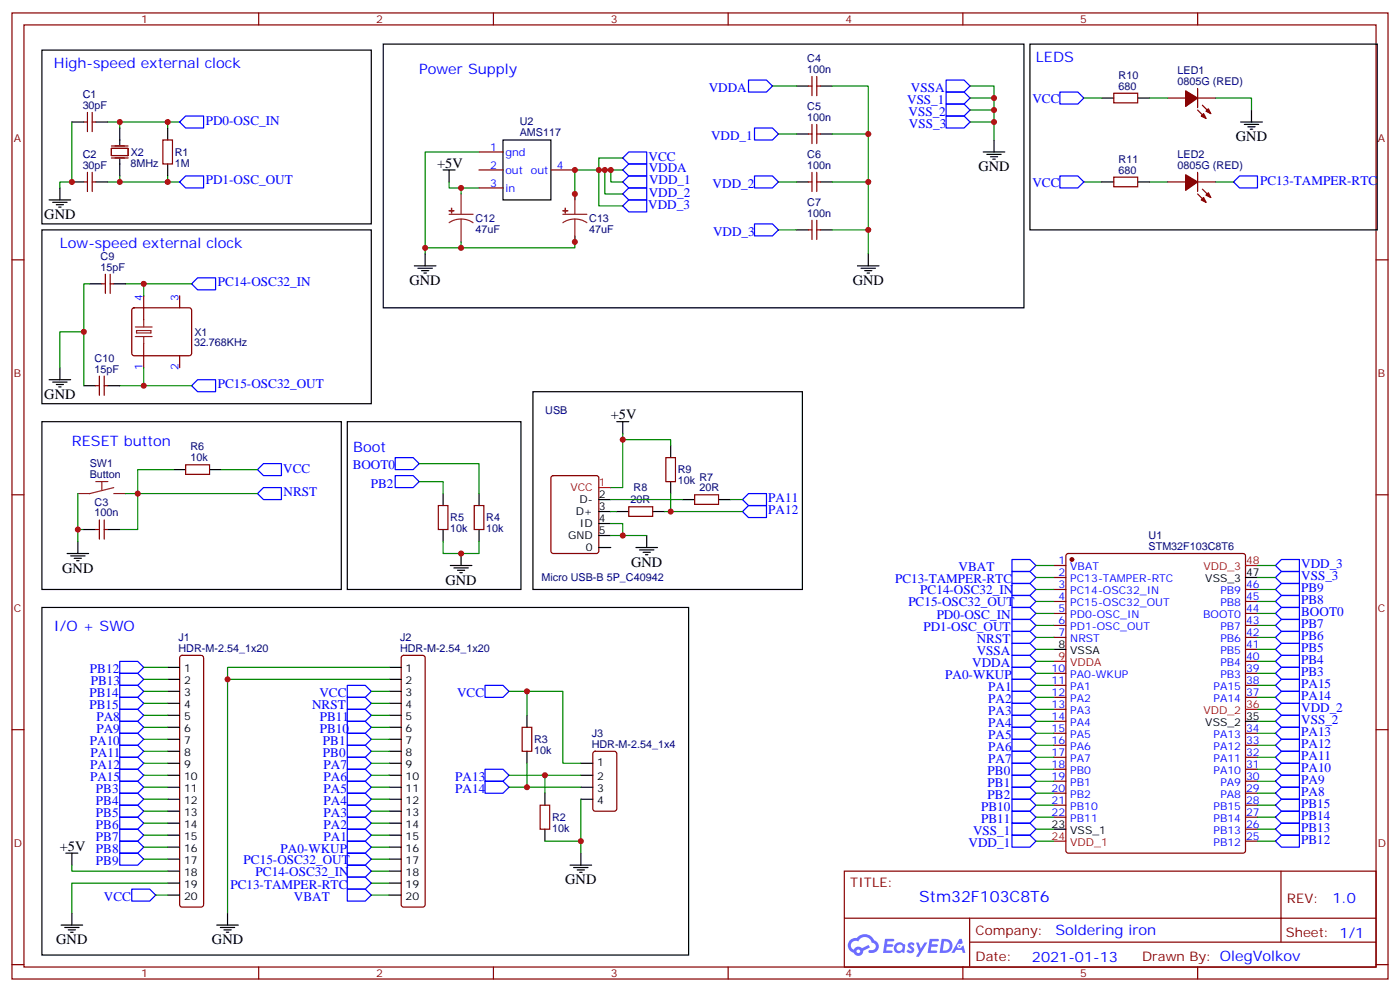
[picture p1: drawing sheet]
<svg xmlns="http://www.w3.org/2000/svg" width="412mm" height="292mm" viewBox="0 0 412 292" stroke-linecap="round" stroke-linejoin="round" font-family="sans-serif">
<g fill="none" stroke="#870000" stroke-width=".35">
<path d="M3.5 3.8h405.4v284.3h-405.4zM7.1 7.3h398.2v277.3h-398.2zM76.2 3.8v3.5M145.3 3.8v3.5M214.5 3.8v3.5M283.6 3.8v3.5M352.8 3.8v3.5M3.5 76.5h3.6M405.3 76.5h3.6M3.5 145.6h3.6M405.3 145.6h3.6M3.5 214.8h3.6"/>
<path d="M405.3 214.8h3.6M248.7 256.4h156.6v28.2h-156.6zM377.3 256.4v20.9M248.7 270.2h156.5M285.6 277.3h119.6M285.6 270.2v14.2M3.5 283.9h3.6M76.2 284.6v3.5M145.3 284.6v3.5M214.5 284.6v3.5M283.6 284.6v3.5M352.8 284.6v3.5"/>
<path d="M405.3 283.9h3.6"/>
</g>
<g fill="#5487ff">
<path d="M267.7 277.6a1.22 1.22 0 0 1 1.7 .2l-.4 .6a.47 .47 0 0 0-.3-.4 .47 .47 0 0 0-.5 .2l.1 .2a1.14 1.14 0 0 1 .8 1.8 1.14 1.14 0 0 1-1.9 0l-.2-.2 .5-.6 .7 .5a.29 .29 0 0 0 .3-.3 .29 .29 0 0 0-.2-.3 1.04 1.04 0 0 1-.6-1.7z"/>
<path d="M260.7 276.3h2.4l.3 .2-.2 .5-1.8 .1-.1 .8h1.5l.3 .4-.3 .4h-1.6l-.2 1.1h1.7l.2 .3-.2 .3-2.6 .1z"/>
<path d="M273.8 276.3h2.4l.3 .2-.1 .5-1.8 .1-.2 .8h1.6l.3 .4-.4 .4h-1.6l-.1 1.1h1.7l.2 .3-.2 .3-2.6 .1z"/>
<path d="M282.6 276.3h.7l.3 1.3-.6 .3a.69 .69 0 0 0-1 .3 .69 .69 0 0 0 .4 .9 .69 .69 0 0 0 .9-.6l.5-.2 .6 2.2h-.8l-.2-.9h-1.8l-.5 .9h-.8z"/>
<path d="M269.8 277.4h.8l.6 1.8 1.1-1.8h.9l-2.6 4.2h-.8l.9-1.5z"/>
<path d="M277.4 276.3l-.6 4.2h1.3a2.11 2.11 0 0 0 2.5-2.1 2.11 2.11 0 0 0-2.5-2.1zM278.1 277.1a1.39 1.39 0 0 1 1.7 1.4 1.39 1.39 0 0 1-1.8 1.3h-.3z"/>
<path d="M263.7 277.9a1.54 1.54 0 0 0-.1 2.2 1.54 1.54 0 0 0 2.2 .1l.6 .3 .3-2.3-.2-.3h-.4a1.49 1.49 0 0 0-2.4 0zM264 278.9a.94 .94 0 0 1 1.8 0 .94 .94 0 0 1-1.8 0z"/>
<path d="M250.4 276.7a2.18 2.18 0 0 0 1.1 3.7 1.44 1.44 0 0 0 1.6 .9 1.44 1.44 0 0 0 1.2-1.4l2-1.1-.5-.7-1.9 1a1.47 1.47 0 0 0-2.4 .4 1.39 1.39 0 0 1-.7-1.9 1.39 1.39 0 0 1 2-.5 2.12 2.12 0 0 1 2.2-1.3 2.12 2.12 0 0 1 1.9 1.7 1.14 1.14 0 0 1 1.1 1.4 1.14 1.14 0 0 1-1.7 .7 .43 .43 0 0 0-.5 .4 .43 .43 0 0 0 .4 .5 1.98 1.98 0 0 0 2.5-1.2 1.98 1.98 0 0 0-1.2-2.6 3.1 3.1 0 0 0-5.3-.6l-.9 .1zM252.3 280a.55 .55 0 0 1 1.1 0 .55 .55 0 0 1-1.1 0z"/>
<circle cx="282.6" cy="278.4" r=".26"/>
</g>
<g fill="none" stroke="#870000" stroke-width=".35">
<path d="M24.7 35.9h1.1M25.8 33.1v5.6M27.2 33.1v5.6M27.2 35.9h1M238.1 25.3h1.1M238.1 39.4h1.1M239.2 22.5v5.7M239.2 36.6v5.7M240.6 22.5v5.7M240.6 36.6v5.7M240.6 25.3h1.1M240.6 39.4h1.1"/>
<path d="M328.1 27.4h7v2.9h-7zM344 28.9h5.2M352.8 28.9h5.3M352.8 32.4l2.4 2.5M352.8 26v5.7M354.2 31l2.5 2.4M24.7 53.6h1.1M25.8 50.7v5.7M27.2 50.7v5.7M27.2 53.6h1M32.8 43.7h4.9v2.1h-4.9zM32.8 43h4.9"/>
<path d="M32.8 46.5h4.9M48 41.2h2.8v7.1h-2.8zM141.1 55.3h7.1M141.1 44.7h7.1M141.1 50h7.1M162.3 50h7M238.1 53.6h1.1M239.2 50.7v5.7M240.6 53.6h1.1M240.6 50.7v5.7M328.1 52.1h7v2.9h-7zM344 53.6h5.2"/>
<path d="M352.8 53.6h5.3M352.8 50.7v5.7M352.8 57.1l2.4 2.4M354.2 55.7l2.5 2.4M238.1 67.7h1.1M239.2 64.8v5.7M240.6 64.8v5.7M240.6 67.7h1.1M30 83.5h1M31 80.7v5.7M32.5 80.7v5.7M32.5 83.5h1"/>
<path d="M39 90.8l.5-.2h16.2l.5 .2 .2 .5v12.7l-.2 .5-.5 .2h-16.2l-.5-.2-.2-.5v-12.7zM42.3 87.1v7M52.9 87.1v3.5M28.2 113.5h1.1M29.3 110.7v5.6M30.7 110.7v5.6M30.7 113.5h1M42.3 101.2v7M52.9 104.7v3.5M54.7 136.8h7v2.8h-7zM196.1 134.7h2.9v7h-2.9zM28.2 155.9h1.1"/>
<path d="M29.3 153v5.7M30.7 153v5.7M30.7 155.9h1M129.1 148.8h2.8v7.1h-2.8zM139.7 148.8h2.8v7.1h-2.8zM162.5 140.2l.5-.2h12.7l.6 .4 .1 21.8-.5 .7h-12.9l-.7-.4v-21.8zM185.2 149.2h7.1v2.8h-7.1zM204.6 145.6h7.1v2.8h-7.1zM310.4 166.4h3.6M310.4 170h3.6M310.4 173.5h3.6M310.4 177h3.6"/>
<path d="M314.2 163.1l.5-.2h51.5l.6 .4 .1 87.1-.5 .7h-51.7l-.7-.5v-87zM366.9 173.5h3.5M366.9 177h3.5M53.2 193.1l.4-.2h5.7l.5 .2 .2 .5v72.7l-.3 .5-.4 .2h-5.7l-.5-.3-.2-.4v-72.7zM118.4 193.1l.5-.2h5.6l.5 .2 .2 .5v72.7l-.2 .5-.5 .2h-5.6l-.5-.3-.2-.4v-72.7zM310.4 180.6h3.6M310.4 184.1h3.6M310.4 187.6h3.6M310.4 198.2h3.6M366.9 180.6h3.5M366.9 184.1h3.5M366.9 187.6h3.5"/>
<path d="M366.9 198.2h3.5M366.9 194.7h3.5M366.9 191.1h3.5M153.8 214.1h2.8v7h-2.8zM310.4 201.7h3.6M310.4 205.2h3.6M310.4 208.8h3.6M310.4 212.3h3.6M310.4 215.8h3.6M310.4 219.4h3.6M366.9 201.7h3.5M366.9 205.2h3.5"/>
<path d="M366.9 215.8h3.5M366.9 219.4h3.5M159.1 237h2.8v7.1h-2.8zM174.9 221.3l.4-.2h5.7l.6 .5 .1 16.5-.5 .6-5.9 .1-.6-.5-.1-16.5zM310.4 222.9h3.6M310.4 226.4h3.6M310.4 229.9h3.6M310.4 233.5h3.6M310.4 237h3.6M366.9 222.9h3.5M366.9 226.4h3.5M366.9 229.9h3.5"/>
<path d="M366.9 233.5h3.5M366.9 237h3.5M310.4 240.5h3.6M366.9 240.5h3.5M366.9 247.6h3.5M366.9 244.1h3.5"/>
</g>
<g fill="#870000" stroke="#870000" stroke-width=".35">
<path d="M356 32l.7 1.4-1.5-.7z"/>
<path d="M353.8 34.1l.7-.7 .7 1.5z"/>
<path d="M349.2 26.7l3.6 2.2-3.6 2.4z"/>
<path d="M356 56.7l.7 1.4-1.5-.7z"/>
<path d="M353.8 58.8l.7-.7 .7 1.4z"/>
<path d="M349.2 51.4l3.6 2.2-3.6 2.4z"/>
<circle cx="315.7" cy="164.7" r=".53"/>
</g>
<g fill="none" stroke="#000" stroke-width=".35">
<path d="M12.3 14.7h97.1v51.2h-97.1zM112.9 13h188.7v77.6h-188.7zM303.4 13h102.3v54.7h-102.3zM21.2 35.9h3.5M28.2 35.9h3.5M35.3 37.7v4.9M49.4 37.7v3.5M234.6 25.3h3.5M234.6 39.4h3.5M241.7 25.3h3.5M241.7 39.4h3.5M324.6 28.9h3.5"/>
<path d="M335.1 28.9h3.6M365.5 35.9h6.3M366.5 36.6h4.3M367.6 37.3h2.1M368.3 38h.7M368.7 32.4v3.5M14.5 58.8h6.3M15.5 59.5h4.3M17.6 55.3v3.5M21.2 53.6h3.5M28.2 53.6h3.5M35.3 46.8v5"/>
<path d="M49.4 48.3v3.5M130.5 50h3.6M132.3 50v3.6M148.2 41.2h14.1v17.6h-14.1zM234.6 53.6h3.5M241.7 53.6h3.5M289.6 44.7h6.4M290.7 45.4h4.2M291.7 46.1h2.2M292.5 46.8h.7M292.8 41.2v3.5M324.6 53.6h3.5"/>
<path d="M335.1 53.6h3.6M12.3 67.7h97.1v51.1h-97.1zM16.6 60.3h2.1M17.3 61h.7M122.1 78.2h6.3M123.1 79h4.3M124.2 79.7h2.1M125.2 74.7v3.5M234.6 67.7h3.5M241.7 67.7h3.5M252.6 78.2h6.3M253.6 79h4.3"/>
<path d="M254.7 79.7h2.1M255.8 74.7v3.5M26.5 83.5h3.5M33.5 83.5h3.5M124.9 80.4h.7M255.4 80.4h.7M14.5 111.8h6.3M15.5 112.5h4.3M16.6 113.2h2.1M17.3 113.9h.7M17.6 108.2v3.6M24.7 113.5h3.5"/>
<path d="M31.7 113.5h3.6M157 115.3h79.4v58.2h-79.4zM12.3 124.1h88.2v49.4h-88.2zM51.2 138.2h3.5M61.7 138.2h3.6M102.3 124.1h51.2v49.4h-51.2zM181.7 124.1h3.5M183.4 124.1v3.5M197.6 131.2v3.5M22.9 159.4v3.5M24.7 155.9h3.5M31.7 155.9h3.6"/>
<path d="M130.5 145.3v3.5M130.5 155.9v3.5M141.1 145.3v3.5M141.1 155.9v3.5M176.4 147h3.5M176.4 150.6h3.5M176.4 154.1h3.5M176.4 157.6h3.5M181.7 150.6h3.5M190.5 157.6v3.5M192.3 150.6h3.5M197.6 141.7v3.6"/>
<path d="M201.1 147h3.5M211.7 147h3.5M12.3 178.8h190.5v102.3h-190.5zM19.8 162.9h6.3M20.8 163.6h4.2M21.9 164.3h2.1M22.6 165h.7M132.6 166.4h6.4M133.7 167.1h4.2M134.8 167.9h2.1M135.5 168.6h.7M135.8 162.9v3.5"/>
<path d="M176.4 161.1h3.5M187.3 161.1h6.4M188.4 161.9h4.2M189.4 162.6h2.2M190.1 163.3h.8M366.9 170h3.5M49.4 196.4h3.5M49.4 200h3.5M114.7 196.4h3.5M114.7 200h3.5M310.4 191.1h3.6M49.4 203.5h3.5"/>
<path d="M49.4 207h3.5M49.4 210.5h3.5M49.4 214.1h3.5M49.4 217.6h3.5M114.7 203.5h3.5M114.7 207h3.5M114.7 210.5h3.5M114.7 214.1h3.5M114.7 217.6h3.5M155.2 210.5v3.6M366.9 212.3h3.5M49.4 221.1h3.5"/>
<path d="M49.4 224.6h3.5M49.4 228.2h3.5M49.4 231.7h3.5M49.4 235.2h3.5M49.4 238.8h3.5M114.7 221.1h3.5M114.7 224.6h3.5M114.7 228.2h3.5M114.7 231.7h3.5M114.7 235.2h3.5M114.7 238.8h3.5M155.2 221.1v3.5"/>
<path d="M160.5 233.5v3.5M171.1 224.6h3.5M171.1 228.2h3.5M171.1 231.7h3.5M171.1 235.2h3.5M19.4 251.1h3.5M21.2 251.1v3.5M49.4 242.3h3.5M49.4 245.8h3.5M49.4 249.3h3.5M49.4 252.9h3.5M49.4 256.4h3.5"/>
<path d="M49.4 259.9h3.5M114.7 242.3h3.5M114.7 245.8h3.5M114.7 249.3h3.5M114.7 252.9h3.5M114.7 256.4h3.5M114.7 259.9h3.5M160.5 244.1v3.5M167.9 254.6h6.4M169 255.3h4.2M170 256h2.2M170.7 256.8h.7"/>
<path d="M171.1 251.1v3.5M310.4 244.1h3.6M18 272.3h6.3M19 273h4.3M20.1 273.7h2.1M20.8 274.4h.7M21.2 268.7v3.6M49.4 263.5h3.5M63.9 272.3h6.3M64.9 273h4.2M66 273.7h2.1M66.7 274.4h.7"/>
<path d="M67 268.7v3.6M114.7 263.5h3.5"/>
</g>
<path d="M176.4 143.5h3.5M366.9 166.4h3.5M310.4 194.7h3.6M366.9 208.8h3.5M310.4 247.6h3.6" fill="none" stroke="#f00" stroke-width=".35"/>
<g fill="none" stroke="#00f" stroke-width=".35">
<path d="M54.7 34.1h5.3v3.6h-5.3l-1.8-1.8zM220.5 23.6h5.3l1.7 1.7-1.7 1.8h-5.3zM222.2 37.7h5.3l1.8 1.7-1.8 1.8h-5.3zM278.7 23.6h5.3l1.8 1.7-1.8 1.8h-5.3zM278.7 27.1h5.3l1.8 1.8-1.8 1.7h-5.3zM278.7 30.6h5.3l1.8 1.8-1.8 1.7h-5.3zM278.7 34.1h5.3l1.8 1.8-1.8 1.8h-5.3zM312.2 27.1h5.3l1.8 1.8-1.8 1.7h-5.3zM52.9 53.6l1.8-1.8h5.3v3.5h-5.3zM183.4 57.1l1.8-1.8h5.3v3.5h-5.3zM183.4 53.6l1.8-1.8h5.3v3.5h-5.3zM183.4 46.5l1.8-1.8h5.3v3.6h-5.3z"/>
<path d="M185.2 48.3h5.3v3.5h-5.3l-1.8-1.8zM222.2 51.8h5.3l1.8 1.8-1.8 1.7h-5.3zM312.2 51.8h5.3l1.8 1.8-1.8 1.7h-5.3zM365.1 51.8h5.3v3.5h-5.3l-1.7-1.7zM183.4 60.6l1.8-1.8h5.3v3.6h-5.3zM222.2 65.9h5.3l1.8 1.8-1.8 1.7h-5.3zM58.2 81.8h5.3v3.5h-5.3l-1.8-1.8zM56.4 113.5l1.8-1.7h5.3v3.5h-5.3zM75.8 138.2l1.8-1.7h5.3v3.5h-5.3zM116.4 134.7h5.3l1.8 1.8-1.8 1.7h-5.3zM116.4 140h5.3l1.8 1.7-1.8 1.8h-5.3zM75.8 145.3l1.8-1.8h5.3v3.5h-5.3z"/>
<path d="M218.7 147l1.8-1.7h5.3v3.5h-5.3zM220.5 148.8h5.3v3.5h-5.3l-1.8-1.7zM298.1 178.8h5.3l1.8 1.8-1.8 1.7h-5.3zM298.1 168.2h5.3l1.8 1.8-1.8 1.7h-5.3zM298.1 164.7h5.3l1.8 1.7-1.8 1.8h-5.3zM298.1 171.7h5.3l1.8 1.8-1.8 1.8h-5.3zM298.1 175.3h5.3l1.8 1.7-1.8 1.8h-5.3zM375.7 166.4l1.8-1.7h5.3v3.5h-5.3zM375.7 173.5l1.8-1.8h5.3v3.6h-5.3zM375.7 177l1.8-1.7h5.3v3.5h-5.3zM377.5 168.2h5.3v3.5h-5.3l-1.8-1.7zM35.3 194.7h5.3l1.7 1.7-1.7 1.8h-5.3z"/>
<path d="M35.3 198.2h5.3l1.7 1.8-1.7 1.7h-5.3zM298.1 182.3h5.3l1.8 1.8-1.8 1.7h-5.3zM298.1 185.8h5.3l1.8 1.8-1.8 1.8h-5.3zM298.1 200h5.3l1.8 1.7-1.8 1.8h-5.3zM298.1 196.4h5.3l1.8 1.8-1.8 1.8h-5.3zM298.1 192.9h5.3l1.8 1.8-1.8 1.7h-5.3zM298.1 189.4h5.3l1.8 1.7-1.8 1.8h-5.3zM375.7 180.6l1.8-1.8h5.3v3.5h-5.3zM375.7 184.1l1.8-1.8h5.3v3.5h-5.3zM375.7 187.6l1.8-1.8h5.3v3.6h-5.3zM375.7 194.7l1.8-1.8h5.3v3.5h-5.3zM375.7 198.2l1.8-1.8h5.3v3.6h-5.3z"/>
<path d="M377.5 189.4h5.3v3.5h-5.3l-1.8-1.8zM377.5 200h5.3v3.5h-5.3l-1.8-1.8zM35.3 201.7h5.3l1.7 1.8-1.7 1.7h-5.3zM35.3 205.2h5.3l1.7 1.8-1.7 1.8h-5.3zM35.3 208.8h5.3l1.7 1.7-1.7 1.8h-5.3zM35.3 212.3h5.3l1.7 1.8-1.7 1.7h-5.3zM35.3 215.8h5.3l1.7 1.8-1.7 1.8h-5.3zM35.3 219.4h5.3l1.7 1.7-1.7 1.8h-5.3zM102.3 201.7h5.3l1.8 1.8-1.8 1.7h-5.3zM102.3 205.2h5.3l1.8 1.8-1.8 1.8h-5.3zM102.3 208.8h5.3l1.8 1.7-1.8 1.8h-5.3zM102.3 212.3h5.3l1.8 1.8-1.8 1.7h-5.3z"/>
<path d="M102.3 215.8h5.3l1.8 1.8-1.8 1.8h-5.3zM102.3 219.4h5.3l1.8 1.7-1.8 1.8h-5.3zM142.9 201.7h5.3l1.7 1.8-1.7 1.7h-5.3zM298.1 217.6h5.3l1.8 1.8-1.8 1.7h-5.3zM298.1 214.1h5.3l1.8 1.7-1.8 1.8h-5.3zM298.1 210.5h5.3l1.8 1.8-1.8 1.8h-5.3zM298.1 207h5.3l1.8 1.8-1.8 1.7h-5.3zM298.1 203.5h5.3l1.8 1.7-1.8 1.8h-5.3zM375.7 208.8l1.8-1.8h5.3v3.5h-5.3zM375.7 212.3l1.8-1.8h5.3v3.6h-5.3zM375.7 215.8l1.8-1.7h5.3v3.5h-5.3zM375.7 219.4l1.8-1.8h5.3v3.5h-5.3z"/>
<path d="M377.5 203.5h5.3v3.5h-5.3l-1.8-1.8zM35.3 222.9h5.3l1.7 1.7-1.7 1.8h-5.3zM35.3 226.4h5.3l1.7 1.8-1.7 1.7h-5.3zM35.3 229.9h5.3l1.7 1.8-1.7 1.8h-5.3zM35.3 233.5h5.3l1.7 1.7-1.7 1.8h-5.3zM35.3 237h5.3l1.7 1.8-1.7 1.7h-5.3zM102.3 222.9h5.3l1.8 1.7-1.8 1.8h-5.3zM102.3 226.4h5.3l1.8 1.8-1.8 1.7h-5.3zM102.3 229.9h5.3l1.8 1.8-1.8 1.8h-5.3zM102.3 233.5h5.3l1.8 1.7-1.8 1.8h-5.3zM102.3 237h5.3l1.8 1.8-1.8 1.7h-5.3zM142.9 229.9h5.3l1.7 1.8-1.7 1.8h-5.3z"/>
<path d="M142.9 226.4h5.3l1.7 1.8-1.7 1.7h-5.3zM298.1 238.8h5.3l1.8 1.7-1.8 1.8h-5.3zM298.1 235.2h5.3l1.8 1.8-1.8 1.8h-5.3zM298.1 231.7h5.3l1.8 1.8-1.8 1.7h-5.3zM298.1 228.2h5.3l1.8 1.7-1.8 1.8h-5.3zM298.1 224.6h5.3l1.8 1.8-1.8 1.8h-5.3zM298.1 221.1h5.3l1.8 1.8-1.8 1.7h-5.3zM375.7 226.4l1.8-1.8h5.3v3.6h-5.3zM375.7 229.9l1.8-1.7h5.3v3.5h-5.3zM377.5 221.1h5.3v3.5h-5.3l-1.8-1.7zM377.5 231.7h5.3v3.5h-5.3l-1.8-1.7zM377.5 235.2h5.3v3.6h-5.3l-1.8-1.8z"/>
<path d="M35.3 240.5h5.3l1.7 1.8-1.7 1.8h-5.3zM35.3 244.1h5.3l1.7 1.7-1.7 1.8h-5.3zM35.3 247.6h5.3l1.7 1.7-1.7 1.8h-5.3zM35.3 251.1h5.3l1.7 1.8-1.7 1.7h-5.3zM102.3 240.5h5.3l1.8 1.8-1.8 1.8h-5.3zM102.3 244.1h5.3l1.8 1.7-1.8 1.8h-5.3zM102.3 247.6h5.3l1.8 1.7-1.8 1.8h-5.3zM102.3 251.1h5.3l1.8 1.8-1.8 1.7h-5.3zM102.3 254.6h5.3l1.8 1.8-1.8 1.8h-5.3zM102.3 258.2h5.3l1.8 1.7-1.8 1.8h-5.3zM298.1 242.3h5.3l1.8 1.8-1.8 1.7h-5.3zM298.1 245.8h5.3l1.8 1.8-1.8 1.7h-5.3z"/>
<path d="M375.7 240.5l1.8-1.7h5.3v3.5h-5.3zM375.7 244.1l1.8-1.8h5.3v3.5h-5.3zM377.5 245.8h5.3v3.5h-5.3l-1.8-1.7zM38.8 261.7h5.3l1.8 1.8-1.8 1.7h-5.3zM102.3 261.7h5.3l1.8 1.8-1.8 1.7h-5.3z"/>
</g>
<g fill="none" stroke="#008700" stroke-width=".35">
<path d="M21.2 35.9v17.7h-3.6v1.7M31.7 35.9h21.2M35.3 35.9v1.8M49.4 35.9v1.8M227.5 25.3h7.1M229.3 39.4h5.3M245.2 25.3h10.6v49.4M245.2 39.4h10.6M285.8 35.9h7v5.3M285.8 32.4h7v3.5M285.8 28.9h7v3.5M285.8 25.3h7v3.6"/>
<path d="M319.3 28.9h5.3M338.7 28.9h5.3M358.1 28.9h10.6v3.5M31.7 53.6h21.2M35.3 51.8v1.8M49.4 51.8v1.8M132.3 53.6v1.7h8.8M135.8 55.3v1.8M141.1 44.7h-15.9v30M178.2 50v7.1h5.2M179.9 50v3.6h3.5M183.4 50h-14.1v8.8"/>
<path d="M183.4 46.5h-7v14.1h7M229.3 53.6h5.3M245.2 53.6h10.6M319.3 53.6h5.3M338.7 53.6h5.3M358.1 53.6h5.3M135.8 71.2v1.8M169.3 69.4v3.6h-44.1M229.3 67.7h5.3M245.2 67.7h10.6M24.7 97.6h-7.1v10.6M26.5 83.5h-1.8v30"/>
<path d="M37 83.5h19.4M42.3 83.5v3.6M35.3 113.5h21.1M42.3 108.2v5.3M51.2 138.2h-10.6v17.7h-5.3M65.3 138.2h10.5M123.5 136.5h17.6v8.8M183.4 127.6v15.9h-3.5M183.4 129.4h14.2v1.8M22.9 145.3v14.1M22.9 155.9h1.8M37 145.3h38.8"/>
<path d="M123.5 141.7h7v3.6M130.5 159.4v3.5h10.6v-3.5M179.9 154.1h3.5v3.5M179.9 157.6h10.6M179.9 150.6h1.8M179.9 147h21.2M197.6 145.3v5.3h-1.8M197.6 150.6h21.1M215.2 147h3.5M305.2 170h5.2M305.2 166.4h5.2M305.2 173.5h5.2"/>
<path d="M305.2 177h5.2M370.4 170h5.3M370.4 166.4h5.3M370.4 173.5h5.3M370.4 177h5.3M42.3 200h7.1M42.3 196.4h7.1M67 200h47.7M114.7 196.4h-47.7v72.3M305.2 184.1h5.2M305.2 180.6h5.2M305.2 187.6h5.2"/>
<path d="M305.2 191.1h5.2M305.2 194.7h5.2M305.2 198.2h5.2M370.4 184.1h5.3M370.4 180.6h5.3M370.4 187.6h5.3M370.4 191.1h5.3M370.4 194.7h5.3M370.4 198.2h5.3M42.3 203.5h7.1M42.3 207h7.1M42.3 210.5h7.1"/>
<path d="M42.3 214.1h7.1M42.3 217.6h7.1M109.4 203.5h5.3M109.4 207h5.3M109.4 210.5h5.3M109.4 214.1h5.3M109.4 217.6h5.3M149.9 203.5h15.9v21.1h5.3M155.2 203.5v7M305.2 201.7h5.2M305.2 205.2h5.2M305.2 208.8h5.2"/>
<path d="M305.2 212.3h5.2M305.2 215.8h5.2M305.2 219.4h5.2M370.4 201.7h5.3M370.4 205.2h5.3M370.4 208.8h5.3M370.4 212.3h5.3M370.4 215.8h5.3M370.4 219.4h5.3M42.3 221.1h7.1M42.3 224.6h7.1M42.3 228.2h7.1"/>
<path d="M42.3 231.7h7.1M42.3 235.2h7.1M42.3 238.8h7.1M109.4 221.1h5.3M109.4 224.6h5.3M109.4 228.2h5.3M109.4 231.7h5.3M109.4 235.2h5.3M109.4 238.8h5.3M149.9 228.2h21.2M149.9 231.7h21.2M155.2 224.6v7.1"/>
<path d="M160.5 228.2v5.3M171.1 235.2v15.9M305.2 222.9h5.2M305.2 226.4h5.2M305.2 229.9h5.2M305.2 233.5h5.2M305.2 237h5.2M370.4 222.9h5.3M370.4 226.4h5.3M370.4 229.9h5.3M370.4 233.5h5.3M370.4 237h5.3"/>
<path d="M21.2 254.6v1.8h28.2M42.3 242.3h7.1M42.3 245.8h7.1M42.3 249.3h7.1M42.3 252.9h7.1M49.4 259.9h-28.2v8.8M109.4 242.3h5.3M109.4 245.8h5.3M109.4 249.3h5.3M109.4 252.9h5.3M109.4 256.4h5.3M109.4 259.9h5.3"/>
<path d="M160.5 247.6h10.6M305.2 240.5h5.2M305.2 244.1h5.2M305.2 247.6h5.2M370.4 240.5h5.3M370.4 244.1h5.3M370.4 247.6h5.3M45.9 263.5h3.5M109.4 263.5h5.3"/>
</g>
<g fill="none" stroke="#8c2424" stroke-width=".35">
<path d="M135.8 57.1v6M169.3 57.1v6M132.3 63.1h7M135.8 64.5l1.9 .2 1.6 .8M135.8 64.5l-1.8 .2-1.7 .8M135.8 64.5v6.7M165.8 63.1h7.1M169.3 64.5l1.9 .2 1.7 .8M169.3 64.5l-1.8 .2-1.7 .8M169.3 64.5v6.7M39.9 96.2h4.9M39.9 99.1h4.9"/>
<path d="M40.2 97.3h4.2v.7h-4.2zM42.3 94.1v2.1M42.3 99.1v2.1M28.2 141.7h3.5M30 141.7v2.5M33.5 143.5l-7 1.8h-3.6M33.5 145.3h3.5"/>
</g>
<g fill="#8c2424" stroke="#8c2424" stroke-width=".35">
<path d="M132.3 62l1.4 .1z"/>
<path d="M133 61.3v1.4z"/>
<path d="M165.8 62l1.4 .1z"/>
<path d="M166.5 61.3v1.4z"/>
</g>
<g fill="#c00">
<circle cx="49.4" cy="53.6" r=".88"/>
<circle cx="49.4" cy="35.9" r=".88"/>
<circle cx="40.6" cy="145.3" r=".88"/>
<circle cx="22.9" cy="155.9" r=".88"/>
<circle cx="255.8" cy="39.4" r=".88"/>
<circle cx="255.8" cy="53.6" r=".88"/>
<circle cx="255.8" cy="67.7" r=".88"/>
<circle cx="42.3" cy="83.5" r=".88"/>
<circle cx="42.3" cy="113.5" r=".88"/>
<circle cx="169.3" cy="50" r=".88"/>
<circle cx="179.9" cy="50" r=".88"/>
<circle cx="178.2" cy="50" r=".88"/>
<circle cx="176.4" cy="50" r=".88"/>
<circle cx="125.2" cy="73" r=".88"/>
<circle cx="67" cy="200" r=".88"/>
<circle cx="160.5" cy="228.2" r=".88"/>
<circle cx="171.1" cy="247.6" r=".88"/>
<circle cx="155.2" cy="231.7" r=".88"/>
<circle cx="155.2" cy="203.5" r=".88"/>
<circle cx="135.8" cy="162.9" r=".88"/>
<circle cx="292.8" cy="35.9" r=".88"/>
<circle cx="292.8" cy="32.4" r=".88"/>
<circle cx="292.8" cy="28.9" r=".88"/>
<circle cx="183.4" cy="157.6" r=".88"/>
<circle cx="183.4" cy="129.4" r=".88"/>
<circle cx="197.6" cy="150.6" r=".88"/>
<circle cx="35.3" cy="35.9" r=".88"/>
<circle cx="35.3" cy="53.6" r=".88"/>
<circle cx="169.3" cy="57.1" r=".88"/>
<circle cx="169.3" cy="71.2" r=".88"/>
<circle cx="135.8" cy="55.3" r=".88"/>
<circle cx="135.8" cy="73" r=".88"/>
<circle cx="24.7" cy="97.6" r=".88"/>
<circle cx="21.2" cy="53.6" r=".88"/>
</g>
<text font-size="4.6" fill="#00f" x="270.8" y="265.4">Stm32F103C8T6</text>
<g font-size="4.2" fill="#00f">
<text x="15.9" y="20">High-speed external clock</text>
<text x="123.5" y="21.8">Power Supply</text>
<text x="305.2" y="18.3">LEDS</text>
<text x="17.6" y="73">Low-speed external clock</text>
<text x="21.2" y="131.2">RESET button</text>
<text x="104.1" y="132.9">Boot</text>
<text x="15.9" y="185.8">I/O + SWO</text>
<text x="392.5" y="265.7">1.0</text>
<text x="310.9" y="275.2">Soldering iron</text>
<text x="304" y="283">2021-01-13</text>
</g>
<g font-size="4.2">
<text x="364.1" y="41.6">GND</text>
<text x="128.8" y="49.3">+5V</text>
<text x="288.2" y="50.4">GND</text>
<text x="13.1" y="64.5">GND</text>
<text x="120.6" y="83.9">GND</text>
<text x="251.2" y="83.9">GND</text>
<text x="13.1" y="117.4">GND</text>
<text x="179.9" y="123.4">+5V</text>
<text x="185.9" y="166.8">GND</text>
<text x="18.3" y="168.6">GND</text>
<text x="131.2" y="172.1">GND</text>
<text x="17.6" y="250.4">+5V</text>
<text x="166.5" y="260.3">GND</text>
<text x="16.6" y="277.9">GND</text>
<text x="62.4" y="277.9">GND</text>
</g>
<g font-size="3.9" fill="#00f">
<text x="208.8" y="27.1">VDDA</text>
<text x="268.3" y="27.1">VSSA</text>
<text x="267.2" y="30.6">VSS_1</text>
<text x="267.6" y="34">VSS_2</text>
<text x="304.1" y="30.5">VCC</text>
<text x="60.6" y="36.7">PD0-OSC_IN</text>
<text x="209.5" y="41.2">VDD_1</text>
<text x="267.8" y="37.6">VSS_3</text>
<text x="191" y="47.4">VCC</text>
<text x="191.1" y="50.7">VDDA</text>
<text x="60.6" y="54.3">PD1-OSC_OUT</text>
<text x="191.1" y="57.9">VDD_2</text>
<text x="191.2" y="54.3">VDD_1</text>
<text x="209.9" y="55.2">VDD_2</text>
<text x="304.1" y="55.2">VCC</text>
<text x="371.2" y="54.3">PC13-TAMPER-RTC</text>
<text x="191" y="61.4">VDD_3</text>
<text x="210.1" y="69.3">VDD_3</text>
<text x="64.1" y="84.3">PC14-OSC32_IN</text>
<text x="64.1" y="114.3">PC15-OSC32_OUT</text>
<text x="83.4" y="139.1">VCC</text>
<text x="103.9" y="138.1">BOOT0</text>
<text x="109.3" y="143.5">PB2</text>
<text x="83.5" y="146.1">NRST</text>
<text x="226.3" y="147.9">PA11</text>
<text x="226.3" y="151.4">PA12</text>
<text x="383.3" y="167.3">VDD_3</text>
<text x="263.7" y="171.7">PC13-TAMPER-RTC</text>
<text x="282.4" y="168.2">VBAT</text>
<text x="383.3" y="170.8">VSS_3</text>
<text x="267.6" y="178.3">PC15-OSC32_OUT</text>
<text x="271.1" y="174.8">PC14-OSC32_IN</text>
<text x="383.3" y="174.3">PB9</text>
<text x="383.3" y="177.9">PB8</text>
<text x="272" y="185.8">PD1-OSC_OUT</text>
<text x="275.9" y="182.3">PD0-OSC_IN</text>
<text x="383.3" y="181.4">BOOT0</text>
<text x="383.3" y="184.9">PB7</text>
<text x="287.7" y="189.4">NRST</text>
<text x="383.3" y="188.5">PB6</text>
<text x="383.3" y="192">PB5</text>
<text x="286.4" y="196.4">VDDA</text>
<text x="287.7" y="192.9">VSSA</text>
<text x="383.3" y="195.5">PB4</text>
<text x="26.5" y="198">PB12</text>
<text x="26.7" y="201.6">PB13</text>
<text x="278.4" y="200">PA0-WKUP</text>
<text x="291.1" y="203.5">PA1</text>
<text x="383.3" y="199.1">PB3</text>
<text x="383.3" y="202.6">PA15</text>
<text x="26.3" y="205.1">PB14</text>
<text x="26.4" y="208.6">PB15</text>
<text x="91.9" y="208.8">NRST</text>
<text x="94.1" y="205.1">VCC</text>
<text x="134.7" y="205.1">VCC</text>
<text x="291.1" y="207">PA2</text>
<text x="383.3" y="206.1">PA14</text>
<text x="383.3" y="209.6">VDD_2</text>
<text x="28.4" y="212.1">PA8</text>
<text x="28.4" y="215.7">PA9</text>
<text x="94.2" y="212.3">PB11</text>
<text x="94.2" y="215.8">PB10</text>
<text x="291.1" y="214.1">PA4</text>
<text x="291.1" y="210.5">PA3</text>
<text x="383.3" y="213.2">VSS_2</text>
<text x="26.5" y="219.2">PA10</text>
<text x="95.1" y="219.4">PB1</text>
<text x="291.1" y="221.1">PA6</text>
<text x="291.1" y="217.6">PA5</text>
<text x="383.3" y="216.7">PA13</text>
<text x="383.3" y="220.2">PA12</text>
<text x="26.5" y="226.4">PA12</text>
<text x="26.7" y="222.9">PA11</text>
<text x="95.1" y="222.9">PB0</text>
<text x="95.3" y="226.4">PA7</text>
<text x="291.1" y="224.6">PA7</text>
<text x="383.3" y="223.7">PA11</text>
<text x="383.3" y="227.3">PA10</text>
<text x="26.5" y="229.8">PA15</text>
<text x="28.3" y="233.5">PB3</text>
<text x="95.3" y="229.9">PA6</text>
<text x="95.3" y="233.5">PA5</text>
<text x="134.1" y="233.4">PA14</text>
<text x="134.1" y="229.8">PA13</text>
<text x="290.9" y="231.7">PB1</text>
<text x="290.9" y="228.2">PB0</text>
<text x="383.3" y="230.8">PA9</text>
<text x="28.3" y="237">PB4</text>
<text x="95.3" y="237">PA4</text>
<text x="289" y="238.8">PB10</text>
<text x="290.9" y="235.2">PB2</text>
<text x="383.3" y="234.3">PA8</text>
<text x="383.3" y="237.9">PB15</text>
<text x="28.3" y="240.5">PB5</text>
<text x="28.3" y="244">PB6</text>
<text x="95.3" y="240.5">PA3</text>
<text x="95.3" y="244.1">PA2</text>
<text x="286.6" y="245.8">VSS_1</text>
<text x="289" y="242.3">PB11</text>
<text x="383.3" y="241.4">PB14</text>
<text x="383.3" y="244.9">PB13</text>
<text x="28.3" y="247.6">PB7</text>
<text x="28.3" y="251.1">PB8</text>
<text x="82.6" y="251.1">PA0-WKUP</text>
<text x="95.3" y="247.6">PA1</text>
<text x="285.3" y="249.3">VDD_1</text>
<text x="383.3" y="248.4">PB12</text>
<text x="28.3" y="254.5">PB9</text>
<text x="71.8" y="254.2">PC15-OSC32_OUT</text>
<text x="75.3" y="257.7">PC14-OSC32_IN</text>
<text x="67.9" y="261.7">PC13-TAMPER-RTC</text>
<text x="30.6" y="265.1">VCC</text>
<text x="86.6" y="265.2">VBAT</text>
</g>
<g font-size="3.9" fill="#800">
<text x="250.5" y="261">TITLE:</text>
<text x="379.1" y="265.7">REV:</text>
<text x="287.4" y="275.2">Company:</text>
<text x="378.7" y="275.8">Sheet: 1/1</text>
<text x="287.4" y="282.9">Date:</text>
<text x="336.4" y="282.9">Drawn By: OlegVolkov</text>
</g>
<g font-size="3.2" fill="#800">
<text x="41.6" y="6.8">1</text>
<text x="110.8" y="6.8">2</text>
<text x="179.9" y="6.8">3</text>
<text x="249.1" y="6.8">4</text>
<text x="318.2" y="6.8">5</text>
<text x="4.1" y="41.9">A</text>
<text x="405.9" y="41.9">A</text>
<text x="4.1" y="111.1">B</text>
<text x="405.9" y="111.1">B</text>
<text x="4.1" y="180.2">C</text>
<text x="405.9" y="180.2">C</text>
<text x="4.1" y="249.3">D</text>
<text x="405.9" y="249.3">D</text>
<text x="41.6" y="287.6">1</text>
<text x="110.8" y="287.6">2</text>
<text x="179.9" y="287.6">3</text>
<text x="249.1" y="287.6">4</text>
<text x="318.2" y="287.6">5</text>
</g>
<g font-size="3.2" fill="#000080">
<text x="237.8" y="21.4">100n</text>
<text x="237.8" y="18.3">C4</text>
<text x="329.5" y="23.3">R10</text>
<text x="346.9" y="21.9">LED1</text>
<text x="24.4" y="28.8">C1</text>
<text x="329.5" y="26.4">680</text>
<text x="346.9" y="25">0805G (RED)</text>
<text x="24.4" y="32">30pF</text>
<text x="237.8" y="35.6">100n</text>
<text x="237.8" y="32.4">C5</text>
<text x="153.1" y="40">AMS117</text>
<text x="153.1" y="36.8">U2</text>
<text x="24.4" y="46.5">C2</text>
<text x="38.5" y="45.9">X2</text>
<text x="51.5" y="45.9">R1</text>
<text x="237.8" y="46.6">C6</text>
<text x="329.5" y="48">R11</text>
<text x="346.9" y="46.5">LED2</text>
<text x="24.4" y="49.7">30pF</text>
<text x="38.5" y="49.1">8MHz</text>
<text x="51.5" y="49.1">1M</text>
<text x="237.8" y="49.7">100n</text>
<text x="329.5" y="51.1">680</text>
<text x="346.9" y="49.7">0805G (RED)</text>
<text x="140.1" y="65.3">C12</text>
<text x="173.6" y="65.3">C13</text>
<text x="237.8" y="63.8">100n</text>
<text x="237.8" y="60.7">C7</text>
<text x="140.1" y="68.5">47uF</text>
<text x="173.6" y="68.5">47uF</text>
<text x="29.6" y="76.5">C9</text>
<text x="29.6" y="79.7">15pF</text>
<text x="57.1" y="101.9">32.768KHz</text>
<text x="57.3" y="98.8">X1</text>
<text x="27.9" y="106.5">C10</text>
<text x="27.9" y="109.6">15pF</text>
<text x="160.6" y="121.7">USB</text>
<text x="26.4" y="137.6">SW1</text>
<text x="56.1" y="135.7">10k</text>
<text x="56.1" y="132.5">R6</text>
<text x="26.4" y="140.7">Button</text>
<text x="199.7" y="142.5">10k</text>
<text x="199.7" y="139.3">R9</text>
<text x="206" y="141.4">R7</text>
<text x="27.9" y="148.9">C3</text>
<text x="185.7" y="148.2">20R</text>
<text x="186.6" y="144.6">R8</text>
<text x="206" y="144.6">20R</text>
<text x="27.9" y="152">100n</text>
<text x="132.6" y="153.5">R5</text>
<text x="143.2" y="153.5">R4</text>
<text x="132.6" y="156.7">10k</text>
<text x="143.2" y="156.7">10k</text>
<text x="338.3" y="161.9">STM32F103C8T6</text>
<text x="338.3" y="158.7">U1</text>
<text x="159.5" y="171.1">Micro USB-B 5P_C40942</text>
<text x="52.6" y="191.8">HDR-M-2.54_1x20</text>
<text x="52.6" y="188.6">J1</text>
<text x="117.9" y="191.8">HDR-M-2.54_1x20</text>
<text x="117.9" y="188.6">J2</text>
<text x="157.3" y="221.9">10k</text>
<text x="157.3" y="218.7">R3</text>
<text x="174.3" y="220.1">HDR-M-2.54_1x4</text>
<text x="174.3" y="216.9">J3</text>
<text x="162.6" y="244.9">10k</text>
<text x="162.6" y="241.7">R2</text>
</g>
<g font-size="3.2" fill="#00f">
<text x="144.4" y="44.4">1</text>
<text x="148.9" y="45.8">gnd</text>
<text x="144.4" y="49.7">2</text>
<text x="148.9" y="51.1">out out</text>
<text x="164" y="49.7">4</text>
<text x="144.4" y="55">3</text>
<text x="148.9" y="56.4">in</text>
<text x="42" y="88.5" transform="rotate(-90 42 88.5)">4</text>
<text x="52.6" y="88.5" transform="rotate(-90 52.6 88.5)">3</text>
<text x="42" y="108.8" transform="rotate(-90 42 108.8)">1</text>
<text x="52.6" y="108.8" transform="rotate(-90 52.6 108.8)">2</text>
<text x="311.8" y="166.1">1</text>
<text x="315.3" y="167.9">VBAT</text>
<text x="311.8" y="169.6">2</text>
<text x="311.8" y="173.1">3</text>
<text x="315.3" y="171.4">PC13-TAMPER-RTC</text>
<text x="367.1" y="173.1">46</text>
<text x="311.8" y="176.7">4</text>
<text x="315.3" y="174.9">PC14-OSC32_IN</text>
<text x="315.3" y="178.4">PC15-OSC32_OUT</text>
<text x="359.5" y="178.4">PB8</text>
<text x="359.5" y="174.9">PB9</text>
<text x="367.1" y="176.7">45</text>
<text x="311.8" y="180.2">5</text>
<text x="311.8" y="183.7">6</text>
<text x="315.3" y="182">PD0-OSC_IN</text>
<text x="315.3" y="185.5">PD1-OSC_OUT</text>
<text x="354.4" y="182">BOOT0</text>
<text x="359.5" y="185.5">PB7</text>
<text x="367.1" y="183.7">43</text>
<text x="367.1" y="180.2">44</text>
<text x="311.8" y="187.3">7</text>
<text x="315.3" y="189">NRST</text>
<text x="359.5" y="189">PB6</text>
<text x="367.1" y="190.8">41</text>
<text x="367.1" y="187.3">42</text>
<text x="309.8" y="197.8">10</text>
<text x="359.5" y="196.1">PB4</text>
<text x="359.5" y="192.5">PB5</text>
<text x="367.1" y="197.8">39</text>
<text x="367.1" y="194.3">40</text>
<text x="309.8" y="201.4">11</text>
<text x="315.3" y="199.6">PA0-WKUP</text>
<text x="315.3" y="203.1">PA1</text>
<text x="357.5" y="203.1">PA15</text>
<text x="359.5" y="199.6">PB3</text>
<text x="367.1" y="201.4">38</text>
<text x="309.8" y="204.9">12</text>
<text x="309.8" y="208.4">13</text>
<text x="315.3" y="206.7">PA2</text>
<text x="357.5" y="206.7">PA14</text>
<text x="367.1" y="204.9">37</text>
<text x="309.8" y="211.9">14</text>
<text x="309.8" y="215.5">15</text>
<text x="315.3" y="210.2">PA3</text>
<text x="315.3" y="213.7">PA4</text>
<text x="367.1" y="215.5">34</text>
<text x="309.8" y="219">16</text>
<text x="315.3" y="217.2">PA5</text>
<text x="315.3" y="220.8">PA6</text>
<text x="357.5" y="220.8">PA12</text>
<text x="357.5" y="217.2">PA13</text>
<text x="367.1" y="219">33</text>
<text x="309.8" y="222.5">17</text>
<text x="309.8" y="226.1">18</text>
<text x="315.3" y="224.3">PA7</text>
<text x="315.3" y="227.8">PB0</text>
<text x="357.5" y="227.8">PA10</text>
<text x="357.5" y="224.3">PA11</text>
<text x="367.1" y="226.1">31</text>
<text x="367.1" y="222.5">32</text>
<text x="309.8" y="229.6">19</text>
<text x="309.8" y="233.1">20</text>
<text x="315.3" y="231.4">PB1</text>
<text x="359.5" y="231.4">PA9</text>
<text x="367.1" y="233.1">29</text>
<text x="367.1" y="229.6">30</text>
<text x="309.8" y="236.6">21</text>
<text x="315.3" y="234.9">PB2</text>
<text x="315.3" y="238.4">PB10</text>
<text x="357.5" y="238.4">PB15</text>
<text x="359.5" y="234.9">PA8</text>
<text x="367.1" y="236.6">28</text>
<text x="309.8" y="240.2">22</text>
<text x="315.3" y="241.9">PB11</text>
<text x="357.5" y="245.5">PB13</text>
<text x="357.5" y="241.9">PB14</text>
<text x="367.1" y="243.7">26</text>
<text x="367.1" y="240.2">27</text>
<text x="357.5" y="249">PB12</text>
<text x="367.1" y="247.2">25</text>
</g>
<g font-size="3.2" fill="#f00">
<text x="176.4" y="143.2">1</text>
<text x="168" y="144.6">VCC</text>
<text x="354.5" y="167.9">VDD_3</text>
<text x="367.1" y="166.1">48</text>
<text x="311.8" y="194.3">9</text>
<text x="315.3" y="196.1">VDDA</text>
<text x="367.1" y="208.4">36</text>
<text x="354.5" y="210.2">VDD_2</text>
<text x="309.8" y="247.2">24</text>
<text x="315.3" y="249">VDD_1</text>
</g>
<g font-size="3.2">
<text x="170.7" y="148.1">D-</text>
<text x="176.4" y="146.7">2</text>
<text x="169.6" y="151.6">D+</text>
<text x="170.8" y="155.2">ID</text>
<text x="176.4" y="150.2">3</text>
<text x="176.4" y="153.7">4</text>
<text x="167.3" y="158.7">GND</text>
<text x="176.4" y="157.3">5</text>
<text x="172.6" y="162.2">0</text>
<text x="355" y="171.4">VSS_3</text>
<text x="367.1" y="169.6">47</text>
<text x="311.8" y="190.8">8</text>
<text x="54.2" y="197.8">1</text>
<text x="119.5" y="197.8">1</text>
<text x="315.3" y="192.5">VSSA</text>
<text x="54.2" y="201.4">2</text>
<text x="119.5" y="201.4">2</text>
<text x="54.2" y="204.9">3</text>
<text x="54.2" y="208.4">4</text>
<text x="119.5" y="204.9">3</text>
<text x="119.5" y="208.4">4</text>
<text x="54.2" y="211.9">5</text>
<text x="54.2" y="215.5">6</text>
<text x="119.5" y="211.9">5</text>
<text x="119.5" y="215.5">6</text>
<text x="355" y="213.7">VSS_2</text>
<text x="367.1" y="211.9">35</text>
<text x="54.2" y="219">7</text>
<text x="119.5" y="219">7</text>
<text x="54.2" y="222.5">8</text>
<text x="54.2" y="226.1">9</text>
<text x="119.5" y="222.5">8</text>
<text x="119.5" y="226.1">9</text>
<text x="175.9" y="225.4">1</text>
<text x="54.2" y="229.6">10</text>
<text x="54.2" y="233.1">11</text>
<text x="119.5" y="229.6">10</text>
<text x="119.5" y="233.1">11</text>
<text x="175.9" y="229.6">2</text>
<text x="175.9" y="233.1">3</text>
<text x="54.2" y="236.6">12</text>
<text x="119.5" y="236.6">12</text>
<text x="175.9" y="236.6">4</text>
<text x="54.2" y="240.2">13</text>
<text x="54.2" y="243.7">14</text>
<text x="119.5" y="240.2">13</text>
<text x="119.5" y="243.7">14</text>
<text x="309.8" y="243.7">23</text>
<text x="315.3" y="245.5">VSS_1</text>
<text x="54.2" y="247.2">15</text>
<text x="54.2" y="250.8">16</text>
<text x="119.5" y="247.2">15</text>
<text x="119.5" y="250.8">16</text>
<text x="54.2" y="254.3">17</text>
<text x="54.2" y="257.8">18</text>
<text x="119.5" y="254.3">17</text>
<text x="119.5" y="257.8">18</text>
<text x="54.2" y="261.3">19</text>
<text x="119.5" y="261.3">19</text>
<text x="54.2" y="264.9">20</text>
<text x="119.5" y="264.9">20</text>
</g>
</svg>
